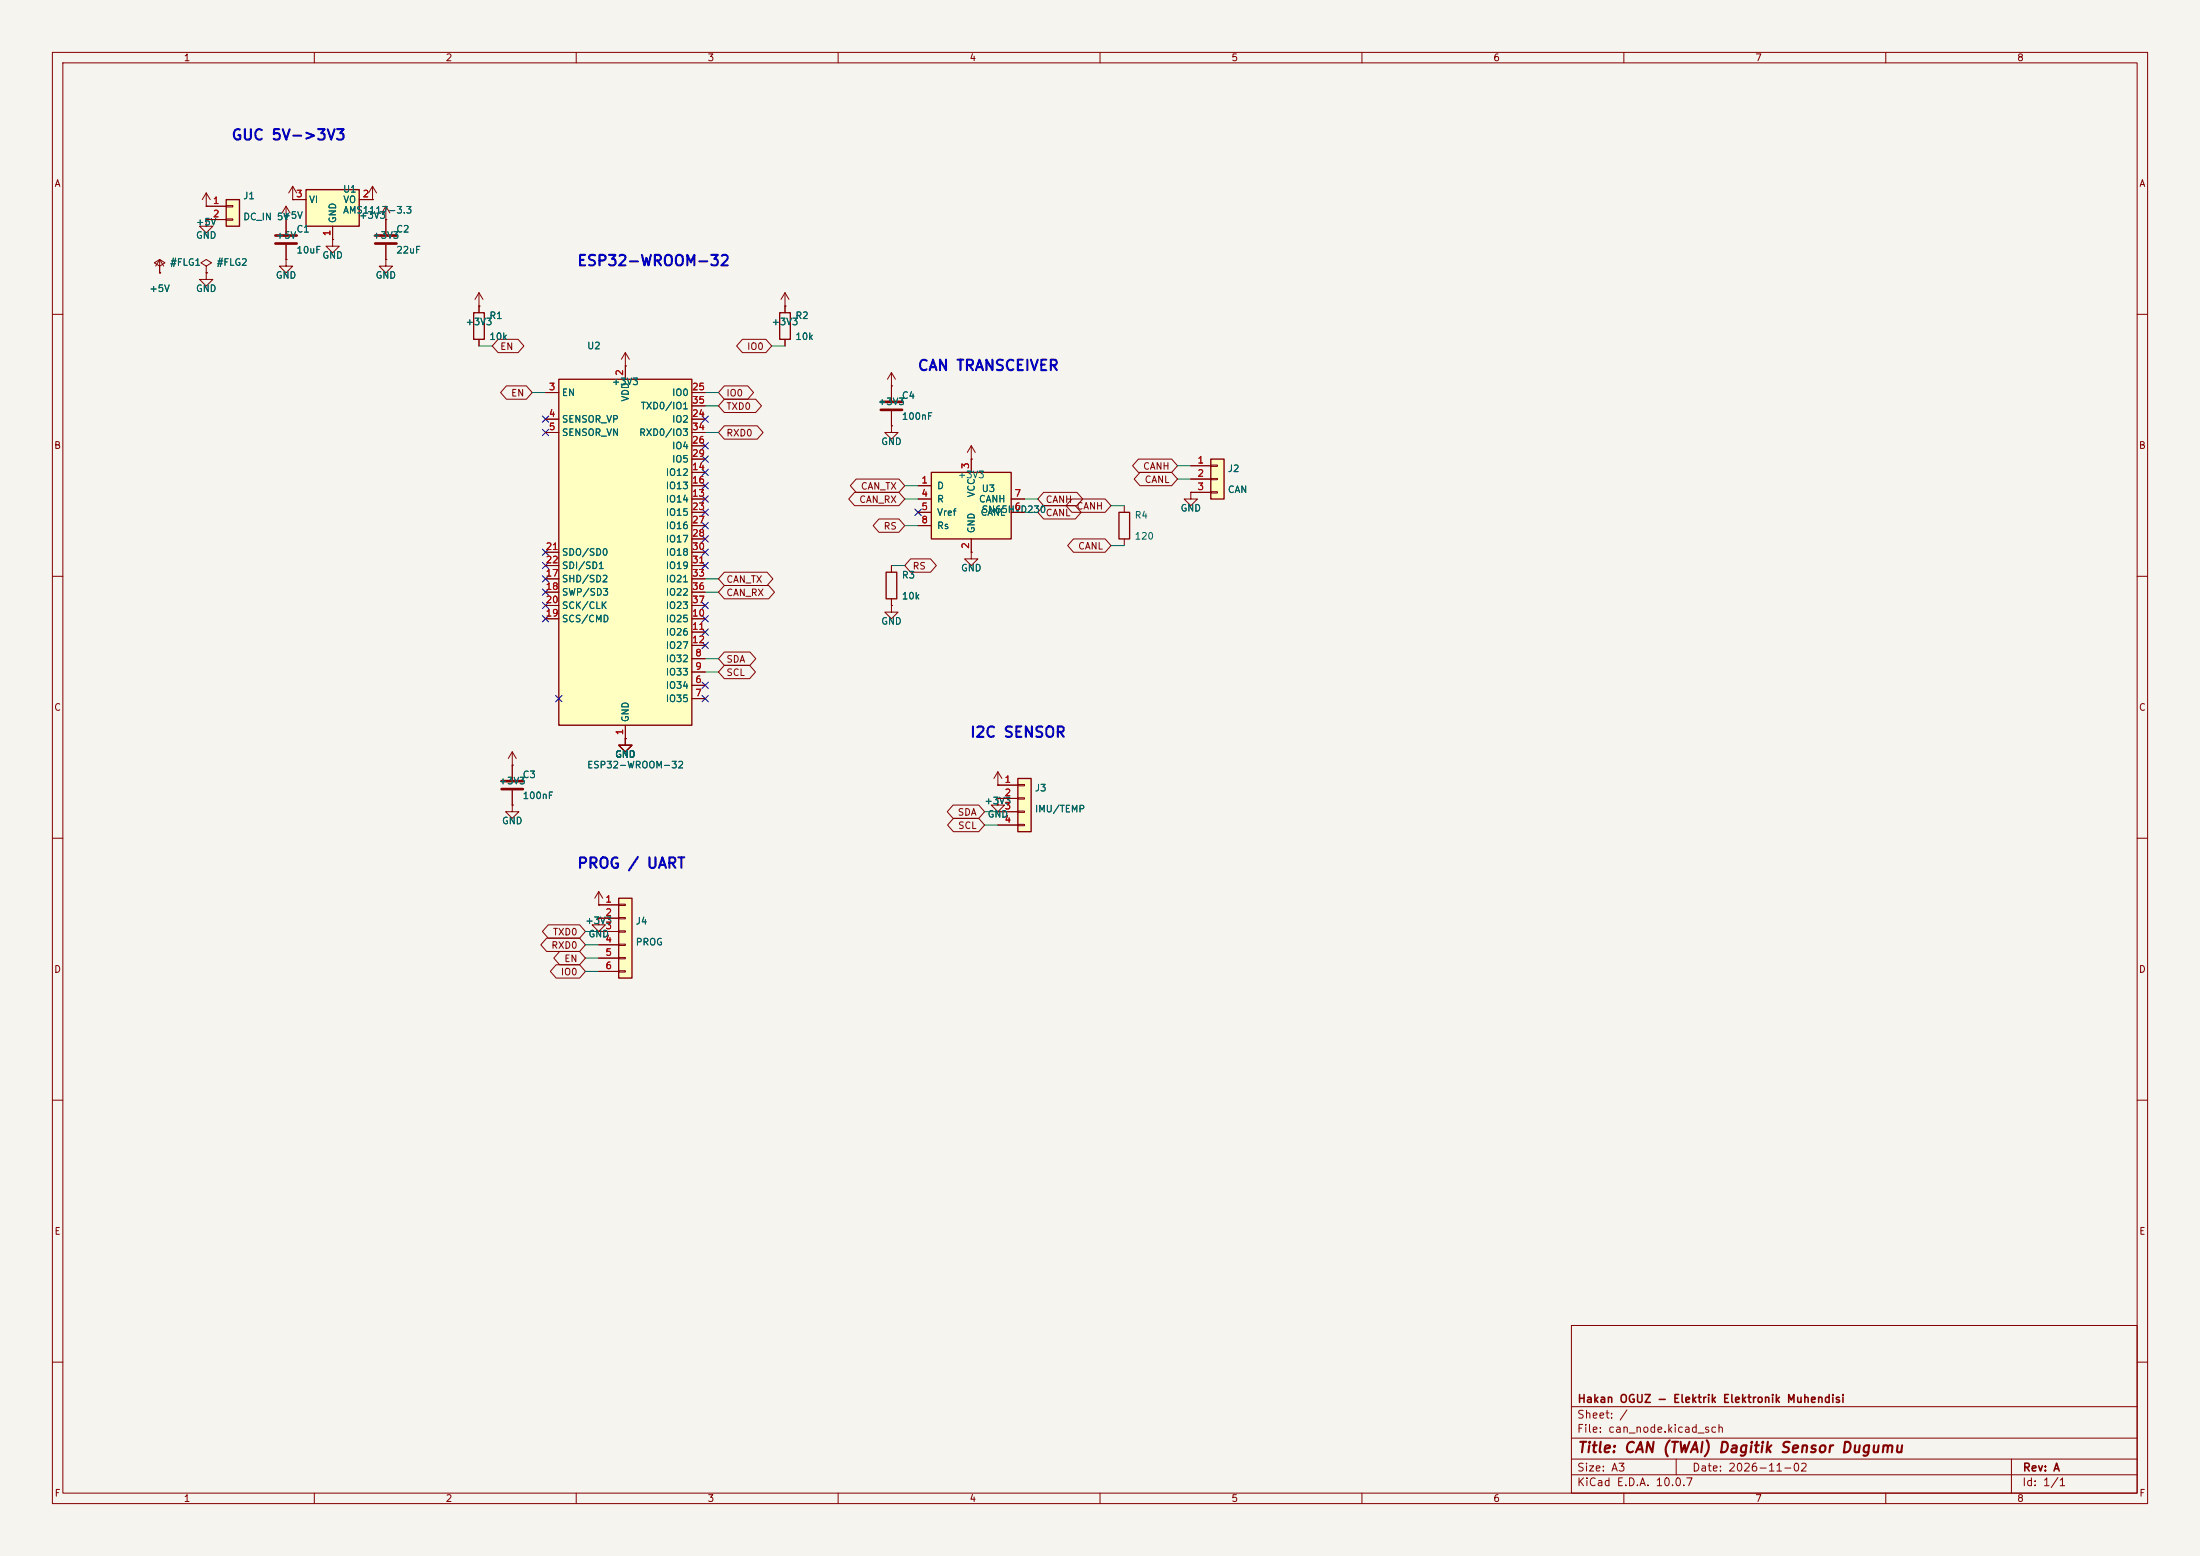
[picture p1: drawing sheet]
<svg xmlns="http://www.w3.org/2000/svg" width="420mm" height="297mm" viewBox="0 0 420 297" stroke-linecap="round" stroke-linejoin="round" font-family="sans-serif">
<path d="M0 0h420v297h-420z" fill="#f5f4ef" stroke="#f5f4ef" stroke-width=".19"/>
<g fill="none" stroke="#840000" stroke-width=".19">
<path d="M10 10h400v277h-400zM12 12h396v273h-396zM60 10v2M110 10v2M160 10v2M210 10v2M260 10v2M310 10v2M360 10v2M54.6 39.4l-.8 1.2M54.6 39.4l.8 1.2M54.6 39.4v2.5"/>
<path d="M71.1 38.1h.1M71.1 35.6l-.7 1.2M71.1 35.6l.8 1.2M71.1 35.6v2.5M73.7 39.4l-.8 1.2M73.7 39.4l.7 1.2M73.7 39.4v5.3M54.6 41.9h.1M73.7 49.5v1.3h1.2l-1.2 1.3-1.3-1.3h1.3M73.7 49.5h.1M73.7 41.9h.1M73.7 46.7v2.8"/>
<path d="M91.4 58.4h.1M91.4 55.9v3.8M91.4 55.9l-.7 1.3M91.4 55.9l.8 1.3M10 60h2M91.4 64.8v1.2M170.2 73.7v2.8M170.2 78.5v2.8M408 60h2M10 110h2M408 110h2M10 160h2"/>
<path d="M408 160h2M10 210h2M408 210h2M300 253h108v32h-108zM10 260h2M300 278.5h108M300 274.5h108M300 268.5h108M320 278.5v3M384 278.5v6.5M408 260h2M60 285v2"/>
<path d="M110 285v2M160 285v2M210 285v2M260 285v2M300 281.5h108M310 285v2M360 285v2"/>
</g>
<path d="M71.6 45h4.1M71.6 46.5h4.1M168.1 76.7h4.1M168.1 78.2h4.1" fill="none" stroke="#840000" stroke-width=".51"/>
<path d="M90.4 59.7h2.1v5.1h-2.1z" fill="none" stroke="#840000" stroke-width=".25"/>
<path d="M58.4 36.2h10.2v7h-10.2z" fill="#ffffc2"/>
<path d="M58.4 36.2h10.2v7h-10.2zM169.2 109.2h2v5.1h-2z" fill="none" stroke="#840000" stroke-width=".25"/>
<g fill="none" stroke="#840000" stroke-width=".19">
<path d="M55.9 38.1h2.5M68.6 38.1h2.5M39.4 52.1v1.2h1.2l-1.2 1.3-1.3-1.3h1.3M39.4 52.1h.1M54.6 41.9v2.8M54.6 46.7v2.8M63.5 45.7v1.3h1.3l-1.3 1.3-1.3-1.3h1.3M63.5 45.7h.1M63.5 43.2v2.5M170.2 73.7h.1M170.2 71.1l-.8 1.3M170.2 71.1l.7 1.3"/>
<path d="M170.2 71.1v2.6M185.4 87.6h.1M185.4 85.1l-.7 1.3M185.4 85.1l.8 1.3M185.4 85.1v2.5M170.2 115.6v1.2h1.2l-1.2 1.3-1.3-1.3h1.3M170.2 115.6h.1M170.2 108v1.2M170.2 114.3v1.3M185.4 105.4v1.3h1.3l-1.3 1.3-1.3-1.3h1.3M185.4 105.4h.1"/>
</g>
<path d="M52.6 45h4M52.6 46.5h4" fill="none" stroke="#840000" stroke-width=".51"/>
<path d="M177.8 90.2h15.2v12.7h-15.2z" fill="#ffffc2"/>
<path d="M177.8 90.2h15.2v12.7h-15.2z" fill="none" stroke="#840000" stroke-width=".25"/>
<g fill="none" stroke="#840000" stroke-width=".19">
<path d="M55.9 38.1h.1M55.9 35.6l-.8 1.2M55.9 35.6l.7 1.2M55.9 35.6v2.5M39.4 50.8l1-.6-1-.7-1 .7 1 .6v1.3M39.4 52.1h.1M175.3 92.7h2.5M175.3 95.3h2.5M175.3 97.8h2.5M185.4 87.6v2.6M193 95.3h2.6M193 97.8h2.6"/>
<path d="M175.3 100.3h2.5M185.4 102.9v2.5M114.3 172.7h.1M114.3 170.2l-.8 1.3M114.3 170.2l.8 1.3M114.3 170.2v2.5"/>
</g>
<path d="M118.1 171.5h2.5v15.2h-2.5z" fill="#ffffc2"/>
<path d="M118.1 171.5h2.5v15.2h-2.5z" fill="none" stroke="#840000" stroke-width=".25"/>
<g fill="none" stroke="#840000" stroke-width=".19">
<path d="M39.4 39.4h.1M39.4 36.8l-.8 1.3M39.4 36.8l.7 1.3M39.4 36.8v2.6M30.5 50.8l1-.6-1-.7-1 .7 1 .6v1.3M30.5 52.1h.1M30.5 49.5l-.8 1.3M30.5 49.5l.7 1.3M30.5 49.5v2.6M39.4 41.9v1.3h1.2l-1.2 1.3-1.3-1.3h1.3M39.4 41.9h.1M54.6 49.5v1.3h1.3l-1.3 1.3-1.3-1.3h1.3"/>
<path d="M54.6 49.5h.1M97.8 146.1h.1M97.8 153.7v1.2h1.3l-1.3 1.3-1.3-1.3h1.3M97.8 153.7h.1M97.8 143.5l-.8 1.3M97.8 143.5l.8 1.3M97.8 143.5v5.3M97.8 150.9v2.8M119.4 141v1.2h1.2l-1.2 1.3-1.3-1.3h1.3M119.4 141h.1M190.5 152.4v1.3h1.3l-1.3 1.2-1.3-1.2h1.3M190.5 152.4h.1"/>
<path d="M114.3 175.3v1.2h1.3l-1.3 1.3-1.3-1.3h1.3M114.3 175.3h.1M114.3 172.7h3.8M114.3 175.3h3.8M114.3 177.8h3.8M118.1 172.6h1.3v.2h-1.3zM118.1 175.1h1.3v.3h-1.3zM118.1 177.7h1.3v.2h-1.3zM114.3 180.3h3.8M114.3 182.9h3.8M114.3 185.4h3.8M118.1 180.2h1.3v.3h-1.3z"/>
<path d="M118.1 182.8h1.3v.2h-1.3zM118.1 185.3h1.3v.2h-1.3z"/>
</g>
<path d="M95.8 149.1h4M95.8 150.6h4" fill="none" stroke="#840000" stroke-width=".51"/>
<path d="M194.3 148.6h2.5v10.2h-2.5z" fill="#ffffc2"/>
<path d="M194.3 148.6h2.5v10.2h-2.5z" fill="none" stroke="#840000" stroke-width=".25"/>
<g fill="none" stroke="#840000" stroke-width=".19">
<path d="M119.4 141v1.2h1.2l-1.2 1.3-1.3-1.3h1.3M119.4 141h.1M190.5 149.9h.1M190.5 149.9h3.8M190.5 152.4h3.8M190.5 154.9h3.8M190.5 157.5h3.8M190.5 147.3l-.8 1.3M190.5 147.3l.8 1.3M190.5 147.3v2.6M194.3 149.7h1.3v.3h-1.3zM194.3 152.3h1.3v.2h-1.3z"/>
<path d="M194.3 154.8h1.3v.3h-1.3zM194.3 157.4h1.3v.2h-1.3z"/>
</g>
<path d="M43.2 38.1h2.5v5.1h-2.5z" fill="#ffffc2"/>
<path d="M43.2 38.1h2.5v5.1h-2.5z" fill="none" stroke="#840000" stroke-width=".25"/>
<path d="M39.4 39.4h3.8M43.2 39.2h1.2v.3h-1.2zM39.4 41.9h3.8M43.2 41.8h1.2v.2h-1.2zM119.4 141v1.2h1.2l-1.2 1.3-1.3-1.3h1.3M119.4 141h.1" fill="none" stroke="#840000" stroke-width=".19"/>
<path d="M106.7 72.4h25.4v66h-25.4z" fill="#ffffc2"/>
<path d="M106.7 72.4h25.4v66h-25.4z" fill="none" stroke="#840000" stroke-width=".25"/>
<g fill="none" stroke="#840000" stroke-width=".19">
<path d="M104.1 74.9h2.6M119.4 69.9h.1M119.4 67.3v5.1M119.4 67.3l-.8 1.3M119.4 67.3l.7 1.3M132.1 74.9h2.5M132.1 77.5h2.5M104.1 80h2.6M104.1 82.6h2.6M132.1 80h2.5M132.1 82.6h2.5M132.1 95.3h2.5"/>
<path d="M132.1 90.2h2.5M132.1 92.7h2.5M132.1 97.8h2.5M132.1 85.1h2.5M132.1 87.6h2.5M227.3 94v1.3h1.3l-1.3 1.2-1.2-1.2h1.2M227.3 94h.1M104.1 118.1h2.6M104.1 110.5h2.6M104.1 113h2.6M104.1 115.6h2.6M104.1 105.4h2.6"/>
<path d="M104.1 108h2.6M132.1 118.1h2.5M132.1 110.5h2.5M132.1 113h2.5M132.1 115.6h2.5M132.1 105.4h2.5M132.1 108h2.5M132.1 100.3h2.5M132.1 102.9h2.5M119.4 138.4v2.6M132.1 130.8h2.5M132.1 133.4h2.5"/>
<path d="M132.1 125.7h2.5M132.1 128.3h2.5M132.1 120.7h2.5M132.1 123.2h2.5"/>
</g>
<path d="M231.1 87.6h2.6v7.7h-2.6z" fill="#ffffc2"/>
<path d="M148.8 59.7h2.1v5.1h-2.1zM213.6 97.8h2v5.1h-2zM231.1 87.6h2.6v7.7h-2.6z" fill="none" stroke="#840000" stroke-width=".25"/>
<g fill="none" stroke="#840000" stroke-width=".19">
<path d="M39.4 39.4h.1M39.4 39.4h3.8M55.9 38.1h.1M55.9 38.1h2.5M68.6 38.1h2.5M71.1 38.1h.1M30.5 52.1h.1M39.4 52.1h.1M39.4 41.9h.1M39.4 41.9h3.8M54.6 41.9h.1M54.6 49.5h.1"/>
<path d="M54.6 41.9v2.8M54.6 46.7v2.8M63.5 45.7h.1M63.5 43.2v2.5M73.7 49.5h.1M73.7 41.9h.1M73.7 41.9v2.8M73.7 46.7v2.8M91.4 58.4h.1M91.4 58.4v1.3M149.9 58.4h.1M149.9 55.9l-.8 1.3"/>
<path d="M149.9 55.9l.7 1.3M149.9 55.9v3.8M91.4 64.8v1.2M95.1 64.8h3.8l1.1 1.2-1.1 1.3h-3.8l-1.1-1.3zM96.7 73.7h3.8l1.1 1.2-1.1 1.3h-3.8l-1.1-1.3zM104.1 74.9h2.6M119.4 69.9h.1M119.4 69.9v2.5M132.1 74.9h2.5M132.1 77.5h2.5M138.3 73.7h4.5l1.1 1.2-1.1 1.3h-4.5l-1.1-1.3zM138.3 76.2h6l1.1 1.3-1.1 1.2h-6l-1.1-1.2z"/>
<path d="M141.7 64.8h4.5l1.1 1.2-1.1 1.3h-4.5l-1.1-1.3zM149.9 64.8v1.2M170.2 73.7h.1M170.2 73.7v2.8M170.2 78.5v2.8M104.1 80h2.6M104.1 82.6h2.6M132.1 80h2.5M132.1 82.6h2.5M132.1 95.3h2.5M132.1 90.2h2.5M132.1 92.7h2.5"/>
<path d="M132.1 97.8h2.5M132.1 85.1h2.5M132.1 87.6h2.5M138.3 81.3h6.3l1.1 1.3-1.1 1.2h-6.3l-1.1-1.2zM163.1 94h8.5l1.1 1.3-1.1 1.2h-8.5l-1.1-1.2zM163.4 91.4h8.2l1.1 1.3-1.1 1.3h-8.2l-1.1-1.3zM167.8 99.1h3.8l1.1 1.2-1.1 1.3h-3.8l-1.1-1.3zM170.2 81.3v1.3h1.2l-1.2 1.2-1.3-1.2h1.3M170.2 81.3h.1M175.3 95.3h2.5M175.3 92.7h2.5M175.3 97.8h2.5"/>
<path d="M185.4 87.6h.1M185.4 87.6v2.6M193 95.3h2.6M193 97.8h2.6M199.2 94h6.4l1.1 1.3-1.1 1.2h-6.4l-1.1-1.2zM199.2 96.5h6.1l1.1 1.3-1.1 1.3h-6.1l-1.1-1.3zM204.6 95.2h6.4l1.1 1.3-1.1 1.3h-6.4l-1.1-1.3zM214.6 96.5v1.3M217.3 87.6h6.4l1.1 1.3-1.1 1.3h-6.4l-1.1-1.3zM217.6 90.2h6.1l1.1 1.2-1.1 1.3h-6.1l-1.1-1.3zM227.3 94h.1M227.3 88.9h3.8"/>
<path d="M227.3 91.4h3.8M227.3 94h3.8M231.1 88.8h1.3v.2h-1.3zM231.1 91.3h1.3v.3h-1.3zM231.1 93.9h1.3v.2h-1.3zM104.1 118.1h2.6M104.1 110.5h2.6M104.1 113h2.6M104.1 115.6h2.6M104.1 105.4h2.6M104.1 108h2.6M132.1 118.1h2.5"/>
<path d="M132.1 110.5h2.5M132.1 113h2.5M132.1 115.6h2.5M132.1 105.4h2.5M132.1 108h2.5M132.1 100.3h2.5M132.1 102.9h2.5M138.3 111.8h8.4l1.2 1.2-1.2 1.3h-8.4l-1.1-1.3zM138.3 109.2h8.1l1.2 1.3-1.2 1.3h-8.1l-1.1-1.3zM170.2 115.6h.1M170.2 108v1.2M170.2 114.3v1.3"/>
<path d="M173.8 106.7h3.8l1.2 1.3-1.2 1.2h-3.8l-1.1-1.2zM175.3 100.3h2.5M185.4 105.4h.1M185.4 102.9v2.5M204.9 102.9h6.1l1.1 1.2-1.1 1.3h-6.1l-1.1-1.3zM214.6 102.9v1.2M119.4 138.4v2.6M132.1 130.8h2.5M132.1 133.4h2.5M132.1 125.7h2.5M132.1 128.3h2.5M132.1 120.7h2.5"/>
<path d="M132.1 123.2h2.5M138.3 124.5h4.9l1.1 1.2-1.1 1.3h-4.9l-1.1-1.3zM138.3 127h4.8l1.1 1.3-1.1 1.2h-4.8l-1.1-1.2zM97.8 146.1h.1M97.8 153.7h.1M97.8 146.1v2.7M97.8 150.9v2.8M119.4 141h.1M181.9 153.7h4.9l1.2 1.2-1.2 1.3h-4.9l-1.1-1.3zM182 156.2h4.8l1.2 1.3-1.2 1.3h-4.8l-1.1-1.3zM190.5 149.9h.1M190.5 152.4h.1"/>
<path d="M190.5 149.9h3.8M190.5 152.4h3.8M190.5 154.9h3.8M190.5 157.5h3.8M104.4 179.1h6.2l1.2 1.2-1.2 1.3h-6.2l-1.2-1.3zM104.7 176.5h5.9l1.2 1.3-1.2 1.3h-5.9l-1.2-1.3zM114.3 172.7h.1M114.3 175.3h.1M114.3 172.7h3.8M114.3 175.3h3.8M114.3 177.8h3.8M106.2 184.1h4.4l1.2 1.3-1.2 1.3h-4.4l-1.1-1.3z"/>
<path d="M106.8 181.6h3.8l1.2 1.3-1.2 1.3h-3.8l-1.1-1.3zM114.3 180.3h3.8M114.3 182.9h3.8M114.3 185.4h3.8"/>
</g>
<g fill="none" stroke="#009600" stroke-width=".19">
<path d="M91.4 66h2.6M101.6 74.9h2.5M134.6 74.9h2.6M134.6 77.5h2.6M147.3 66h2.6M134.6 82.6h2.6M172.7 95.3h2.6M172.7 92.7h2.6M195.6 97.8h2.5M195.6 95.3h2.5M212.1 96.5h2.5M224.8 88.9h2.5"/>
<path d="M224.8 91.4h2.5M134.6 113h2.6M134.6 110.5h2.6M170.2 108h2.5M172.7 100.3h2.6M212.1 104.1h2.5M134.6 125.7h2.6M134.6 128.3h2.6M188 154.9h2.5M188 157.5h2.5M111.8 177.8h2.5M111.8 180.3h2.5"/>
<path d="M111.8 182.9h2.5M111.8 185.4h2.5"/>
</g>
<g fill="none" stroke="#000084" stroke-width=".19">
<path d="M103.5 79.4l1.2 1.2M104.7 79.4l-1.2 1.2M134 79.4l1.2 1.2M135.2 79.4l-1.2 1.2M103.5 81.9l1.2 1.3M104.7 81.9l-1.2 1.3M134 99.7l1.2 1.2M134 97.2l1.2 1.2M134 94.6l1.2 1.3M134 89.6l1.2 1.2M134 92.1l1.2 1.2M134 87l1.2 1.2"/>
<path d="M134 84.5l1.2 1.2M135.2 99.7l-1.2 1.2M135.2 97.2l-1.2 1.2M135.2 87l-1.2 1.2M135.2 84.5l-1.2 1.2M135.2 94.6l-1.2 1.3M135.2 89.6l-1.2 1.2M135.2 92.1l-1.2 1.2M174.7 97.2l1.2 1.2M175.9 97.2l-1.2 1.2M103.5 109.9l1.2 1.2M103.5 112.4l1.2 1.2"/>
<path d="M103.5 117.5l1.2 1.2M103.5 115l1.2 1.2M103.5 104.8l1.2 1.2M103.5 107.3l1.2 1.3M104.7 109.9l-1.2 1.2M104.7 112.4l-1.2 1.2M104.7 117.5l-1.2 1.2M104.7 115l-1.2 1.2M104.7 104.8l-1.2 1.2M104.7 107.3l-1.2 1.3M134 102.3l1.2 1.2M134 117.5l1.2 1.2"/>
<path d="M134 115l1.2 1.2M134 107.3l1.2 1.3M134 104.8l1.2 1.2M135.2 102.3l-1.2 1.2M135.2 117.5l-1.2 1.2M135.2 115l-1.2 1.2M135.2 107.3l-1.2 1.3M135.2 104.8l-1.2 1.2M106.1 132.7l1.2 1.3M107.3 132.7l-1.2 1.3M134 130.2l1.2 1.2M134 132.7l1.2 1.3"/>
<path d="M134 122.6l1.2 1.2M134 120l1.2 1.3M135.2 130.2l-1.2 1.2M135.2 132.7l-1.2 1.3M135.2 122.6l-1.2 1.2M135.2 120l-1.2 1.3"/>
</g>
<g font-size="2" fill="#0000c2">
<text x="44.1" y="27.3">GUC 5V-&gt;3V3</text>
<text x="110.1" y="51.3">ESP32-WROOM-32</text>
<text x="175.1" y="71.3">CAN TRANSCEIVER</text>
<text x="185.1" y="141.3">I2C SENSOR</text>
<text x="110.1" y="166.3">PROG / UART</text>
</g>
<text font-size="2" fill="#840000" x="301" y="277.8">Title: CAN (TWAI) Dagitik Sensor Dugumu</text>
<g font-size="1.5" fill="#840000">
<text x="301" y="268.1">Hakan OGUZ - Elektrik Elektronik Muhendisi</text>
<text x="300.9" y="273.8">File: can_node.kicad_sch</text>
<text x="300.9" y="271.1">Sheet: /</text>
<text x="300.9" y="281.2">Size: A3</text>
<text x="322.9" y="281.2">Date: 2026-11-02</text>
<text x="386" y="281.2">Rev: A</text>
<text x="300.9" y="284">KiCad E.D.A. 10.0.7</text>
<text x="385.9" y="284">Id: 1/1</text>
</g>
<g font-size="1.3" fill="#840000">
<text x="35" y="12">1</text>
<text x="85" y="12">2</text>
<text x="135" y="12">3</text>
<text x="185" y="12">4</text>
<text x="235" y="12">5</text>
<text x="285" y="12">6</text>
<text x="335" y="12">7</text>
<text x="385" y="12">8</text>
<text x="10.3" y="36">A</text>
<text x="408.3" y="36">A</text>
<text x="95.4" y="67.1">EN</text>
<text x="142.5" y="67.1">IO0</text>
<text x="97.5" y="76">EN</text>
<text x="138.6" y="76">IO0</text>
<text x="138.6" y="83.6">RXD0</text>
<text x="138.6" y="78.5">TXD0</text>
<text x="10.2" y="86">B</text>
<text x="218.1" y="90">CANH</text>
<text x="408.2" y="86">B</text>
<text x="164.2" y="93.8">CAN_TX</text>
<text x="218.4" y="92.5">CANL</text>
<text x="163.9" y="96.3">CAN_RX</text>
<text x="168.6" y="101.4">RS</text>
<text x="199.5" y="96.3">CANH</text>
<text x="199.5" y="98.8">CANL</text>
<text x="205.4" y="97.6">CANH</text>
<text x="205.7" y="105.2">CANL</text>
<text x="138.6" y="111.5">CAN_TX</text>
<text x="174.1" y="109">RS</text>
<text x="138.6" y="114.1">CAN_RX</text>
<text x="138.6" y="126.8">SDA</text>
<text x="138.6" y="129.3">SCL</text>
<text x="10.2" y="136">C</text>
<text x="408.2" y="136">C</text>
<text x="182.7" y="156">SDA</text>
<text x="182.8" y="158.5">SCL</text>
<text x="105.4" y="178.9">TXD0</text>
<text x="10.2" y="186">D</text>
<text x="105.1" y="181.4">RXD0</text>
<text x="107.6" y="183.9">EN</text>
<text x="408.2" y="186">D</text>
<text x="107" y="186.5">IO0</text>
<text x="10.3" y="236">E</text>
<text x="408.3" y="236">E</text>
<text x="10.3" y="286">F</text>
<text x="35" y="287">1</text>
<text x="85" y="287">2</text>
<text x="135" y="287">3</text>
<text x="185" y="287">4</text>
<text x="235" y="287">5</text>
<text x="285" y="287">6</text>
<text x="335" y="287">7</text>
<text x="385" y="287">8</text>
<text x="408.3" y="286">F</text>
</g>
<g font-size="1.3" fill="#a90000">
<text x="40.5" y="39.2">1</text>
<text x="40.5" y="41.8">2</text>
<text x="56.4" y="38">3</text>
<text x="69.1" y="38">2</text>
<text x="63.4" y="45.2" transform="rotate(-90 63.4 45.2)">1</text>
<text x="119.2" y="71.9" transform="rotate(-90 119.2 71.9)">2</text>
<text x="104.7" y="74.8">3</text>
<text x="132" y="74.8">25</text>
<text x="132" y="77.3">35</text>
<text x="104.7" y="79.9">4</text>
<text x="104.7" y="82.4">5</text>
<text x="132" y="79.9">24</text>
<text x="132" y="82.4">34</text>
<text x="132" y="85">26</text>
<text x="132" y="87.5">29</text>
<text x="185.3" y="89.6" transform="rotate(-90 185.3 89.6)">3</text>
<text x="228.5" y="88.8">1</text>
<text x="132" y="95.1">13</text>
<text x="132" y="90">14</text>
<text x="132" y="92.6">16</text>
<text x="175.8" y="92.6">1</text>
<text x="175.8" y="95.1">4</text>
<text x="193.6" y="95.1">7</text>
<text x="228.5" y="91.3">2</text>
<text x="228.5" y="93.8">3</text>
<text x="132" y="97.7">23</text>
<text x="132" y="100.2">27</text>
<text x="175.8" y="97.7">5</text>
<text x="175.8" y="100.2">8</text>
<text x="193.6" y="97.7">6</text>
<text x="104.1" y="105.3">21</text>
<text x="104.1" y="107.8">22</text>
<text x="132" y="102.7">28</text>
<text x="132" y="105.3">30</text>
<text x="132" y="107.8">31</text>
<text x="185.3" y="104.9" transform="rotate(-90 185.3 104.9)">2</text>
<text x="104.1" y="110.4">17</text>
<text x="104.1" y="112.9">18</text>
<text x="132" y="110.4">33</text>
<text x="132" y="112.9">36</text>
<text x="104.1" y="118">19</text>
<text x="104.1" y="115.4">20</text>
<text x="132" y="118">10</text>
<text x="132" y="115.4">37</text>
<text x="132" y="120.5">11</text>
<text x="132" y="123.1">12</text>
<text x="132.6" y="125.6">8</text>
<text x="132.6" y="130.7">6</text>
<text x="132.6" y="128.1">9</text>
<text x="132.6" y="133.2">7</text>
<text x="119.2" y="140.4" transform="rotate(-90 119.2 140.4)">1</text>
<text x="191.7" y="149.7">1</text>
<text x="191.7" y="152.3">2</text>
<text x="191.7" y="154.8">3</text>
<text x="191.7" y="157.3">4</text>
<text x="115.5" y="172.6">1</text>
<text x="115.5" y="175.1">2</text>
<text x="115.5" y="177.7">3</text>
<text x="115.5" y="180.2">4</text>
<text x="115.5" y="182.7">5</text>
<text x="115.5" y="185.3">6</text>
</g>
<g font-size="1.3" fill="#006464">
<text x="46.3" y="38.3">J1</text>
<text x="58.9" y="39.1">VI</text>
<text x="65.4" y="37.1">U1</text>
<text x="65.4" y="41.1">AMS1117-3.3</text>
<text x="65.4" y="39.1">VO</text>
<text x="37.3" y="45.9">GND</text>
<text x="37.3" y="43.3">+5V</text>
<text x="46.3" y="42.3">DC_IN 5V</text>
<text x="52.5" y="45.9">+5V</text>
<text x="53.8" y="42.1">+5V</text>
<text x="56.5" y="44.7">C1</text>
<text x="64.5" y="42.7" transform="rotate(-90 64.5 42.7)">GND</text>
<text x="68.5" y="42.1">+3V3</text>
<text x="71" y="45.9">+3V3</text>
<text x="75.5" y="44.7">C2</text>
<text x="32.4" y="51">#FLG1</text>
<text x="41.3" y="51">#FLG2</text>
<text x="52.5" y="53.5">GND</text>
<text x="56.5" y="48.7">10uF</text>
<text x="61.4" y="49.7">GND</text>
<text x="71.6" y="53.5">GND</text>
<text x="75.5" y="48.7">22uF</text>
<text x="28.4" y="56">+5V</text>
<text x="37.3" y="56">GND</text>
<text x="88.8" y="62.4">+3V3</text>
<text x="93.3" y="61.2">R1</text>
<text x="93.3" y="65.2">10k</text>
<text x="147.2" y="62.4">+3V3</text>
<text x="151.7" y="61.2">R2</text>
<text x="151.7" y="65.2">10k</text>
<text x="112" y="67">U2</text>
<text x="107.2" y="75.9">EN</text>
<text x="116.7" y="73.8">+3V3</text>
<text x="120.3" y="76.8" transform="rotate(-90 120.3 76.8)">VDD</text>
<text x="128.2" y="75.9">IO0</text>
<text x="167.5" y="77.6">+3V3</text>
<text x="172.1" y="76.4">C4</text>
<text x="107.2" y="81">SENSOR_VP</text>
<text x="107.2" y="83.5">SENSOR_VN</text>
<text x="121.9" y="83.5">RXD0/IO3</text>
<text x="122.2" y="78.4">TXD0/IO1</text>
<text x="128.2" y="81">IO2</text>
<text x="172.1" y="80.4">100nF</text>
<text x="128.2" y="86.1">IO4</text>
<text x="128.2" y="88.6">IO5</text>
<text x="168.1" y="85.2">GND</text>
<text x="127" y="91.1">IO12</text>
<text x="127" y="93.7">IO13</text>
<text x="178.8" y="93.7">D</text>
<text x="182.8" y="91.6">+3V3</text>
<text x="186.4" y="95" transform="rotate(-90 186.4 95)">VCC</text>
<text x="187.3" y="94.2">U3</text>
<text x="234.3" y="90.4">J2</text>
<text x="234.3" y="94.4">CAN</text>
<text x="127" y="96.2">IO14</text>
<text x="127" y="98.8">IO15</text>
<text x="127" y="101.3">IO16</text>
<text x="178.8" y="96.2">R</text>
<text x="178.8" y="98.8">Vref</text>
<text x="178.8" y="101.3">Rs</text>
<text x="186.4" y="101.9" transform="rotate(-90 186.4 101.9)">GND</text>
<text x="186.8" y="96.2">CANH</text>
<text x="187.1" y="98.8">CANL</text>
<text x="187.3" y="98.2">SN65HVD230</text>
<text x="216.5" y="99.3">R4</text>
<text x="225.3" y="97.9">GND</text>
<text x="107.2" y="106.4">SDO/SD0</text>
<text x="127" y="103.8">IO17</text>
<text x="127" y="106.4">IO18</text>
<text x="216.5" y="103.3">120</text>
<text x="107.2" y="111.5">SHD/SD2</text>
<text x="107.2" y="114">SWP/SD3</text>
<text x="107.2" y="108.9">SDI/SD1</text>
<text x="127" y="108.9">IO19</text>
<text x="127" y="111.5">IO21</text>
<text x="127" y="114">IO22</text>
<text x="172.1" y="110.7">R3</text>
<text x="183.4" y="109.4">GND</text>
<text x="107.2" y="119.1">SCS/CMD</text>
<text x="107.2" y="116.5">SCK/CLK</text>
<text x="127" y="119.1">IO25</text>
<text x="127" y="116.5">IO23</text>
<text x="168.1" y="119.5">GND</text>
<text x="172.1" y="114.7">10k</text>
<text x="127" y="121.6">IO26</text>
<text x="127" y="124.2">IO27</text>
<text x="127" y="131.8">IO34</text>
<text x="127" y="126.7">IO32</text>
<text x="127" y="129.2">IO33</text>
<text x="120.3" y="137.9" transform="rotate(-90 120.3 137.9)">GND</text>
<text x="127" y="134.3">IO35</text>
<text x="99.7" y="148.8">C3</text>
<text x="112" y="147">ESP32-WROOM-32</text>
<text x="117.3" y="144.9">GND</text>
<text x="95.1" y="150">+3V3</text>
<text x="99.7" y="152.8">100nF</text>
<text x="187.8" y="153.8">+3V3</text>
<text x="197.5" y="151.4">J3</text>
<text x="197.5" y="155.4">IMU/TEMP</text>
<text x="95.7" y="157.6">GND</text>
<text x="188.4" y="156.4">GND</text>
<text x="111.6" y="176.7">+3V3</text>
<text x="112.2" y="179.2">GND</text>
<text x="121.3" y="176.8">J4</text>
<text x="121.3" y="180.8">PROG</text>
</g>
</svg>
